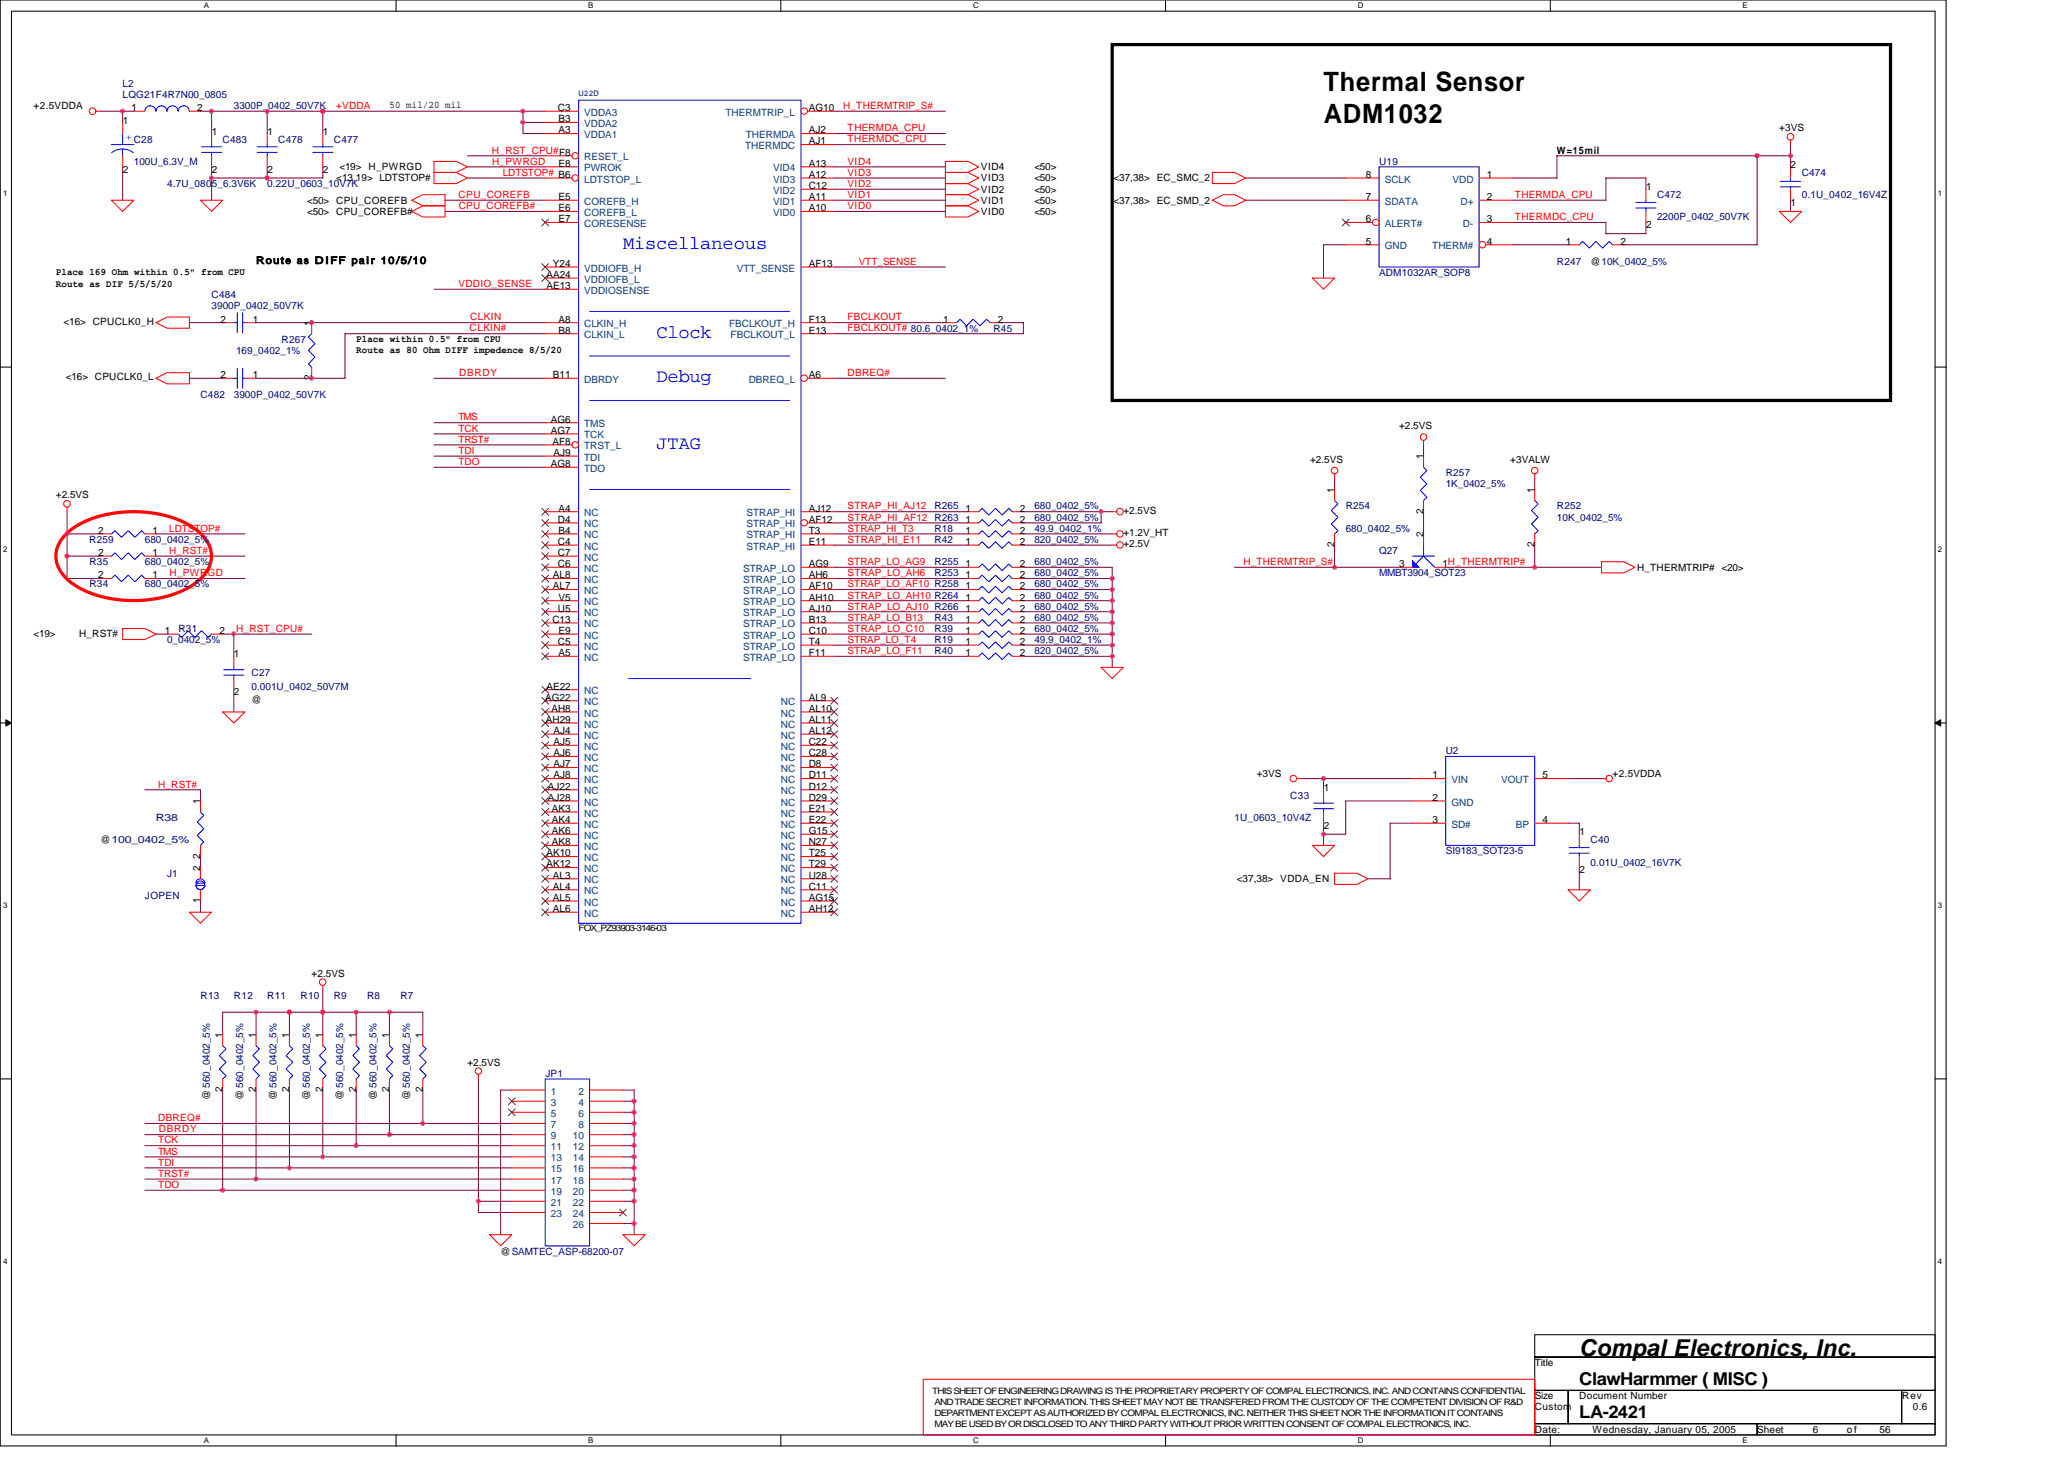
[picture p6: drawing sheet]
<svg xmlns="http://www.w3.org/2000/svg" width="297mm" height="210mm" viewBox="0 0 297 210" stroke-linecap="round" stroke-linejoin="round" font-family="sans-serif">
<path d="M0 0h280.1v208h-280.1zM1.6 1.6h276.9v204.8h-276.9z" fill="none" stroke="#000" stroke-width=".15"/>
<g fill="#fff">
<path d="M29.3 .2h.8v1.2h-.8z"/>
<path d="M29.3 206.6h.8v1.3h-.8z"/>
</g>
<path d="M57 0v1.6M57 206.4v1.6" fill="none" stroke="#000" stroke-width=".15"/>
<g fill="#fff">
<path d="M84.7 .2h.7v1.2h-.7z"/>
<path d="M84.7 206.6h.7v1.3h-.7z"/>
</g>
<path d="M112.4 0v1.6M112.4 206.4v1.6" fill="none" stroke="#000" stroke-width=".15"/>
<g fill="#fff">
<path d="M140 .2h.8v1.2h-.8z"/>
<path d="M140 206.6h.8v1.3h-.8z"/>
</g>
<path d="M167.7 0v1.6M167.7 206.4v1.6" fill="none" stroke="#000" stroke-width=".15"/>
<g fill="#fff">
<path d="M195.4 .2h.8v1.2h-.8z"/>
<path d="M195.4 206.6h.8v1.3h-.8z"/>
</g>
<path d="M223.1 0v1.6M223.1 206.4v1.6" fill="none" stroke="#000" stroke-width=".15"/>
<g fill="#fff">
<path d="M250.8 .2h.7v1.2h-.7z"/>
<path d="M250.8 206.6h.7v1.3h-.7z"/>
<path d="M.4 27.2h.7v1.3h-.7z"/>
<path d="M278.9 27.2h.6v1.3h-.6z"/>
<path d="M.4 78.4h.7v1.3h-.7z"/>
<path d="M278.9 78.4h.6v1.3h-.6z"/>
</g>
<path d="M0 52.8h1.6M278.5 52.8h1.6" fill="none" stroke="#000" stroke-width=".15"/>
<g fill="#fff">
<path d="M.4 129.6h.7v1.3h-.7z"/>
<path d="M278.9 129.6h.6v1.3h-.6z"/>
</g>
<path d="M0 104h1.6M278.5 104h1.6" fill="none" stroke="#000" stroke-width=".15"/>
<path d="M.8 103.5l.8 .5-.8 .5zM278.5 104l.8-.5v1z" fill="#000" stroke="#000" stroke-width=".14"/>
<g fill="#fff">
<path d="M.4 180.8h.7v1.3h-.7z"/>
<path d="M278.9 180.8h.6v1.3h-.6z"/>
</g>
<path d="M0 155.2h1.6M278.5 155.2h1.6M220.9 192h57.6v3.2h-57.6zM220.9 195.2h57.6v4.8h-57.6zM220.9 200h4.8v4.8h-4.8zM220.9 204.8h32v1.6h-32zM225.7 200h48v4.8h-48zM252.9 204.8h25.6v1.6h-25.6zM273.7 200h4.8v4.8h-4.8z" fill="none" stroke="#000" stroke-width=".15"/>
<g fill="none" stroke="#800040" stroke-width=".15">
<path d="M14.5 16h4.8M17.6 16v1.6M28.8 16h1.7M30.5 16h8v3.2M30.5 16v3.2M38.5 16h40M46.5 16v3.2M75.3 17.6v1.6h3.2M75.3 17.6h3.2M75.3 16v1.6M120.1 16h16M120.1 19.2h16"/>
<path d="M17.6 24v4.8M30.5 24v4.8M38.5 24v1.6M46.5 24v1.6h-16M64 30.4h14.5M64 28.8h14.5M67.3 24h11.2M67.3 25.6h11.2M67.3 22.4h11.2M120.1 24h16M120.1 30.4h16M120.1 38.4h16"/>
<path d="M120.1 28.8h16M120.1 20.8h16M120.1 27.2h16M120.1 25.6h16M179.3 28.8h14.4M179.3 25.6h14.4M193.7 35.2h-3.2v4.8M217.7 35.2h8M217.7 32h13.4v1.6h5.8v-1.6M236.9 27.2v-1.6h-5.8v3.2h-13.4M252.9 22.4v12.8h-19.2M257.7 22.4h-33.6v3.2h-6.4"/>
<path d="M257.7 20.8v3.2M257.7 28.8v1.6M27.3 54.4h4.7M27.3 46.4h4.7M36.8 46.4h41.7M62.5 41.6h16M62.5 54.4h16M78.5 48h-28.8v6.4h-12.9M120.1 54.4h16M120.1 46.4h16M144.1 46.4h3.2v1.6h-27.2M9.6 73.6v9.6h4.9"/>
<path d="M9.6 76.8h4.9M22.5 76.8h12.8M62.5 65.6h16M62.5 60.8h16M62.5 67.2h16M62.5 64h16M62.5 62.4h16M120.1 76.8h19.2M120.1 73.6h19.2M120.1 75.2h19.2M120.1 78.4h19.2M147.3 76.8h12.8"/>
<path d="M147.3 73.6h12.8M147.3 78.4h12.8M158.5 73.6v1.6h-11.2M192.1 78.4v3.2h9.6M192.1 68.8v1.6M204.9 64v1.6M204.9 73.6v3.2M220.9 78.4v3.2h-12.8M220.9 68.8v1.6M9.6 80h4.9M22.5 80h12.8M22.5 83.2h12.8"/>
<path d="M22.5 91.2h1.5M32 91.2h12.8M33.7 91.2v3.2M33.7 99.2v3.2M120.1 83.2h19.2M120.1 81.6h19.2M120.1 84.8h19.2M120.1 86.4h19.2M120.1 88h19.2M120.1 89.6h19.2M120.1 91.2h19.2M120.1 92.8h19.2"/>
<path d="M120.1 94.4h19.2M147.3 83.2h12.8M147.3 81.6h12.8v11.2M147.3 84.8h12.8M147.3 86.4h12.8M147.3 88h12.8M147.3 89.6h12.8M147.3 91.2h12.8M147.3 92.8h12.8M160.1 92.8v1.6h-12.8M160.1 94.4v1.6M177.7 81.6h14.4"/>
<path d="M220.9 81.6h9.6M20.8 113.6h8v1.6M187.3 112h3.2v1.6M190.5 112h12.8M190.5 118.4v3.2M203.3 115.2h-9.6v4.8h-3.2M203.3 118.4h-3.2v8h-3.2M225.7 112h4.8M225.7 118.4h1.6v1.6M28.8 123.2v1.6M28.8 129.6v1.6M227.3 124.8v3.2"/>
<path d="M32 148.8v-3.2h28.9v3.2M32 156.8v14.4M36.8 145.6v3.2M36.8 156.8v12.8M41.7 145.6v3.2M41.7 156.8v11.2M46.5 142.4v6.4M46.5 156.8v9.6M51.3 145.6v3.2M51.3 156.8v8M56 145.6v3.2M56 156.8v6.4"/>
<path d="M60.9 156.8v4.8h12.8M68.9 155.2v19.2h4.8M73.7 156.8h-1.7v20.8M89.7 156.8h1.6v20.8M89.7 158.4h1.6M20.8 171.2h52.9M20.8 169.6h52.9M20.8 168h52.9M20.8 166.4h52.9M20.8 164.8h52.9M20.8 163.2h52.9M20.8 161.6h40.1"/>
<path d="M68.9 172.8h4.8M89.7 171.2h1.6M89.7 169.6h1.6M89.7 168h1.6M89.7 166.4h1.6M89.7 164.8h1.6M89.7 163.2h1.6M89.7 161.6h1.6M89.7 172.8h1.6M89.7 176h1.6M89.7 160h1.6"/>
</g>
<g fill="none" stroke="#f00" stroke-width=".15">
<path d="M13.8 16h.7M16 28.8h3.3l-1.7 1.6zM28.8 28.8h3.2l-1.5 1.6zM59.3 28.8l1.6-.8h3.1v1.6h-3.1zM59.3 30.4l1.6-.8h3.1v1.6h-3.1zM62.5 23.2h3.2l1.6 .8-1.6 .8h-3.2zM62.5 24.8h3.2l1.6 .8-1.6 .8h-3.2zM136.1 23.2h3.2l1.6 .8-1.6 .8h-3.2zM136.1 24.8h3.2l1.6 .8-1.6 .8h-3.2zM136.1 26.4h3.2l1.6 .8-1.6 .8h-3.2zM136.1 28h3.2l1.6 .8-1.6 .8h-3.2zM136.1 29.6h3.2l1.6 .8-1.6 .8h-3.2z"/>
<path d="M174.5 24.8h3.2l1.6 .8-1.6 .8h-3.2zM174.5 28.8l1.6-.8h1.6l1.6 .8-1.6 .8h-1.6zM212.9 25.6h4.8M225.7 35.2h1.6M232.1 35.2h1.6M256.1 30.4h3.2l-1.6 1.6zM257.7 20.2v.6M22.5 46.4l1.5-.8h3.3v1.6h-3.3zM22.5 54.4l1.5-.8h3.3v1.6h-3.3zM32 54.4h1.7M35.3 54.4h1.5M136.1 46.4h1.6"/>
<path d="M142.5 46.4h1.6M188.9 40h3.2l-1.6 1.6zM9.6 73v.6M139.3 73.6h1.6M139.3 75.2h1.6M145.7 73.6h1.6M145.7 75.2h1.6M160.1 73.6h.6M160.1 76.8h.6M160.1 78.4h.6M192.1 68.2v.6M204.9 63.4v.6"/>
<path d="M204.9 76.8v1.6M220.9 68.2v.6M17.6 90.4h3.2l1.7 .8-1.7 .8h-3.2zM33.7 94.4v1.6M33.7 97.6v1.6M139.3 94.4h1.6M139.3 88h1.6M139.3 84.8h1.6M139.3 89.6h1.6M139.3 83.2h1.6M145.7 94.4h1.6M145.7 88h1.6"/>
<path d="M145.7 84.8h1.6M145.7 89.6h1.6M145.7 83.2h1.6M158.5 96h3.2l-1.6 1.6zM201.7 81.6h1.6M206.5 81.6h1.6M230.5 80.8h3.2l1.6 .8-1.6 .8h-3.2zM32 102.4h3.3l-1.6 1.6zM186.6 112h.7M190.5 113.6v1.6M190.5 116.8v1.6M230.5 112h.6"/>
<path d="M27.3 131.2h3.2l-1.7 1.6zM28.8 124.8v1.6M28.8 128v1.6M188.9 121.6h3.2l-1.6 1.6zM192.1 125.6h3.2l1.6 .8-1.6 .8h-3.2zM225.7 128h3.2l-1.6 1.6zM36.8 148.8v1.6M36.8 155.2v1.6M41.7 148.8v1.6M41.7 155.2v1.6M46.5 141.8v.6M51.3 148.8v1.6"/>
<path d="M51.3 155.2v1.6M56 148.8v1.6M56 155.2v1.6M60.9 148.8v1.6M60.9 155.2v1.6M68.9 154.6v.6M70.5 177.6h3.2l-1.7 1.6zM89.7 177.6h3.2l-1.6 1.6zM132.9 198.4h88v8h-88z"/>
<circle cx="13.3" cy="16" r=".47"/>
<circle cx="257.7" cy="19.7" r=".47"/>
<circle cx="9.6" cy="72.5" r=".48"/>
<circle cx="161.2" cy="73.6" r=".47"/>
<circle cx="161.2" cy="78.4" r=".47"/>
<circle cx="161.2" cy="76.8" r=".47"/>
<circle cx="192.1" cy="67.7" r=".47"/>
<circle cx="204.9" cy="62.9" r=".47"/>
<circle cx="220.9" cy="67.7" r=".47"/>
<circle cx="186.1" cy="112" r=".47"/>
<circle cx="231.6" cy="112" r=".47"/>
<circle cx="46.4" cy="141.3" r=".47"/>
<circle cx="68.8" cy="154.1" r=".47"/>
</g>
<path d="M160.1 6.4h112v51.2h-112z" fill="none" stroke="#000" stroke-width=".47"/>
<path d="M9.6 76.8a14.2 14.2 0 0 1 9.6-3.2 14.2 14.2 0 0 1 9.7 3.2 4.2 4.2 0 0 1 0 6.4 14.2 14.2 0 0 1-9.7 3.2 14.2 14.2 0 0 1-9.6-3.2 4.2 4.2 0 0 1 0-6.4z" fill="none" stroke="#f00" stroke-width=".47"/>
<g fill="none" stroke="#00f" stroke-width=".15">
<path d="M198.5 24h14.4v14.4h-14.4zM227.3 35.2l.5-.5 .9 1 1-1 .9 1 1-1 .5 .5M33.7 54.4h.4M34.1 53v2.9M34.9 54.4h.4M34.9 53v2.9M137.7 46.4l.5-.5 .9 1 1-1 .9 1 1-1 .5 .5M140.9 73.6l.4-.5 1 1 1-1 .9 1 1-1 .5 .5M140.9 75.2l.4-.5 1 1 1-1 .9 1 1-1 .5 .5M204.9 78.4v1.6M32.2 97.1h2.9M32.2 96.4h2.9"/>
<path d="M33.7 96v.4M33.7 97.1v.5M140.9 94.4l.4-.5 1 1 1-1 .9 1 1-1 .5 .5M140.9 88l.4-.5 1 1 1-1 .9 1 1-1 .5 .5M140.9 84.8l.4-.5 1 1 1-1 .9 1 1-1 .5 .5M140.9 89.6l.4-.5 1 1 1-1 .9 1 1-1 .5 .5M140.9 83.2l.4-.5 1 1 1-1 .9 1 1-1 .5 .5M203.3 80h3.2M203.7 81.1l1.2-1.1 1.6 1.6M189 116.4h2.9M189 115.5h2.9M190.5 115.2v.3"/>
<path d="M190.5 116.4v.4M28.2 127.6v-.2h1.3v.2M28.2 126.9v.2h1.3v-.2M28.2 126.9a.63 .63 0 0 1 .6-.5 .63 .63 0 0 1 .6 .5M28.3 127.6a.6 .6 0 0 0 .5 .4 .6 .6 0 0 0 .6-.4M36.8 150.4l.5 .5-.9 1 .9 .9-.9 1 .9 .9-.5 .5M41.7 150.4l.4 .5-.9 1 .9 .9-.9 1 .9 .9-.4 .5M51.3 150.4l.4 .5-.9 1 .9 .9-.9 1 .9 .9-.4 .5M56 150.4l.5 .5-.9 1 .9 .9-.9 1 .9 .9-.5 .5M60.9 150.4l.4 .5-.9 1 .9 .9-.9 1 .9 .9-.4 .5"/>
<circle cx="28.8" cy="127.4" r=".62"/>
</g>
<path d="M203.3 80.7l.9 .9h-.9z" fill-rule="evenodd" fill="#00f" stroke="#00f" stroke-width=".15"/>
<circle cx="198" cy="32" r=".46" fill="#fff" stroke="#f00" stroke-width=".15"/>
<path d="M193.7 32h3.8" fill="none" stroke="#f00" stroke-width=".15"/>
<path d="M193.2 31.5l1 1M194.2 31.5l-1 1" fill="none" stroke="#804000" stroke-width=".14"/>
<circle cx="213.3" cy="35.2" r=".46" fill="#fff" stroke="#f00" stroke-width=".15"/>
<g fill="none" stroke="#f00" stroke-width=".15">
<path d="M78.5 16h4.8M78.5 17.6h4.8M78.5 19.2h4.8M193.7 35.2h4.8M193.7 28.8h4.8M193.7 25.6h4.8M212.9 28.8h4.8M212.9 32h4.8M213.8 35.2h3.9M32 46.4h1.7M35.3 46.4h1.5M14.5 76.8h1.5"/>
<path d="M20.8 76.8h1.7M139.3 78.4h1.6M145.7 78.4h1.6M14.5 83.2h1.5M14.5 80h1.5M20.8 83.2h1.7M20.8 80h1.7M227.3 120v1.6M227.3 123.2v1.6M32 148.8v1.6M32 155.2v1.6"/>
</g>
<g fill="none" stroke="#00f" stroke-width=".15">
<path d="M83.3 14.4h32v118.4h-32zM33.7 46.4h.4M34.1 45v2.9M34.9 46.4h.4M34.9 45v2.9M84.9 44.8h28.8M84.9 57.6h28.8M84.9 51.2h28.8M16 76.8l.5-.5 1 1 1-1 .9 1 1-1 .4 .5M84.9 70.4h28.8M140.9 78.4l.4-.5 1 1 1-1 .9 1 1-1 .5 .5M16 83.2l.5-.5 1 1 1-1 .9 1 1-1 .4 .5"/>
<path d="M16 80l.5-.5 1 1 1-1 .9 1 1-1 .4 .5M90.5 97.6h17.6M225.8 122.7h2.9M225.8 121.9h2.9M227.3 121.6v.3M227.3 122.7v.5M32 150.4l.5 .5-.9 1 .9 .9-.9 1 .9 .9-.5 .5"/>
</g>
<circle cx="82.8" cy="22.4" r=".46" fill="#fff" stroke="#f00" stroke-width=".15"/>
<path d="M78.5 22.4h3.8M78.5 24h4.8" fill="none" stroke="#f00" stroke-width=".15"/>
<circle cx="82.8" cy="25.6" r=".46" fill="#fff" stroke="#f00" stroke-width=".15"/>
<g fill="none" stroke="#f00" stroke-width=".15">
<path d="M78.5 25.6h3.8M78.5 28.8h4.8M78.5 30.4h4.8M78.5 32h4.8M78.5 38.4h4.8M78.5 40h4.8M78.5 41.6h4.8M78.5 46.4h4.8M78.5 48h4.8M78.5 54.4h4.8M78.5 99.2h4.8M78.5 100.8h4.8"/>
<path d="M78.5 102.4h4.8M78.5 104h4.8M78.5 105.6h4.8M78.5 107.2h4.8M78.5 108.8h4.8M78.5 110.4h4.8M78.5 112h4.8M78.5 113.6h4.8M78.5 115.2h4.8M78.5 116.8h4.8M78.5 118.4h4.8M115.3 100.8h4.8"/>
<path d="M115.3 102.4h4.8M115.3 104h4.8M115.3 105.6h4.8M115.3 107.2h4.8M115.3 108.8h4.8M115.3 110.4h4.8M115.3 112h4.8M115.3 113.6h4.8M115.3 115.2h4.8M115.3 116.8h4.8M115.3 118.4h4.8M78.5 120h4.8"/>
<path d="M78.5 121.6h4.8M78.5 123.2h4.8M78.5 124.8h4.8M78.5 126.4h4.8M78.5 128h4.8M78.5 129.6h4.8M78.5 131.2h4.8M115.3 120h4.8M115.3 121.6h4.8M115.3 123.2h4.8M115.3 124.8h4.8M115.3 126.4h4.8"/>
<path d="M115.3 128h4.8M115.3 129.6h4.8M115.3 131.2h4.8"/>
</g>
<g fill="none" stroke="#804000" stroke-width=".14">
<path d="M78 31.5l1 1M78 37.9l1 1M78 39.5l1 1M78.9 31.5l-.9 1M78.9 37.9l-.9 1M78.9 39.5l-.9 1M78 98.7l1 1M78.9 98.7l-.9 1M78 100.3l1 1M78 101.9l1 1M78 103.5l1 1M78 105.1l1 1"/>
<path d="M78 106.7l1 1M78 108.3l1 1M78 109.9l1 1M78 111.5l1 1M78 113.1l1 1M78 114.7l1 1M78 116.3l1 1M78 117.9l1 1M78 119.5l1 1M78.9 100.3l-.9 1M78.9 101.9l-.9 1M78.9 103.5l-.9 1"/>
<path d="M78.9 105.1l-.9 1M78.9 106.7l-.9 1M78.9 108.3l-.9 1M78.9 109.9l-.9 1M78.9 111.5l-.9 1M78.9 113.1l-.9 1M78.9 114.7l-.9 1M78.9 116.3l-.9 1M78.9 117.9l-.9 1M78.9 119.5l-.9 1M119.6 100.3l1 1M119.6 101.9l1 1"/>
<path d="M119.6 103.5l1 1M119.6 105.1l1 1M119.6 106.7l1 1M119.6 108.3l1 1M119.6 109.9l1 1M119.6 111.5l1 1M119.6 113.1l1 1M119.6 114.7l1 1M119.6 116.3l1 1M119.6 117.9l1 1M119.6 119.5l1 1M120.5 100.3l-1 1"/>
<path d="M120.5 101.9l-1 1M120.5 103.5l-1 1M120.5 105.1l-1 1M120.5 106.7l-1 1M120.5 108.3l-1 1M120.5 109.9l-1 1M120.5 111.5l-1 1M120.5 113.1l-1 1M120.5 114.7l-1 1M120.5 116.3l-1 1M120.5 117.9l-1 1M120.5 119.5l-1 1"/>
<path d="M78 121.1l1 1M78 122.7l1 1M78 124.3l1 1M78 125.9l1 1M78 127.5l1 1M78 129.1l1 1M78 130.7l1 1M78.9 121.1l-.9 1M78.9 122.7l-.9 1M78.9 124.3l-.9 1M78.9 125.9l-.9 1M78.9 127.5l-.9 1"/>
<path d="M78.9 129.1l-.9 1M78.9 130.7l-.9 1M119.6 121.1l1 1M119.6 122.7l1 1M119.6 124.3l1 1M119.6 125.9l1 1M119.6 127.5l1 1M119.6 129.1l1 1M119.6 130.7l1 1M120.5 121.1l-1 1M120.5 122.7l-1 1M120.5 124.3l-1 1"/>
<path d="M120.5 125.9l-1 1M120.5 127.5l-1 1M120.5 129.1l-1 1M120.5 130.7l-1 1"/>
</g>
<circle cx="115.7" cy="54.4" r=".46" fill="#fff" stroke="#f00" stroke-width=".15"/>
<path d="M115.3 19.2h4.8M115.3 24h4.8M115.3 25.6h4.8M115.3 27.2h4.8M115.3 28.8h4.8M115.3 30.4h4.8M115.3 20.8h4.8M115.3 46.4h4.8M115.3 48h4.8M116.2 54.4h3.9" fill="none" stroke="#f00" stroke-width=".15"/>
<circle cx="115.7" cy="16" r=".46" fill="#fff" stroke="#f00" stroke-width=".15"/>
<g fill="none" stroke="#f00" stroke-width=".15">
<path d="M116.2 16h3.9M115.3 38.4h4.8M78.5 73.6h4.8M78.5 75.2h4.8M78.5 76.8h4.8M78.5 78.4h4.8M78.5 60.8h4.8M78.5 62.4h4.8M78.5 80h4.8M78.5 81.6h4.8M78.5 83.2h4.8M78.5 84.8h4.8"/>
<path d="M78.5 86.4h4.8M78.5 88h4.8M78.5 89.6h4.8M78.5 91.2h4.8M78.5 92.8h4.8M78.5 94.4h4.8"/>
</g>
<g fill="none" stroke="#804000" stroke-width=".14">
<path d="M78 73.1l1 1M78 74.7l1 1M78 76.3l1 1M78 77.9l1 1M78 79.5l1 1M78.9 73.1l-.9 1M78.9 74.7l-.9 1M78.9 76.3l-.9 1M78.9 77.9l-.9 1M78.9 79.5l-.9 1M78 81.1l1 1M78 82.7l1 1"/>
<path d="M78 84.3l1 1M78 85.9l1 1M78 87.5l1 1M78 89.1l1 1M78 90.7l1 1M78 92.3l1 1M78 93.9l1 1M78.9 81.1l-.9 1M78.9 82.7l-.9 1M78.9 84.3l-.9 1M78.9 85.9l-.9 1M78.9 87.5l-.9 1"/>
<path d="M78.9 89.1l-.9 1M78.9 90.7l-.9 1M78.9 92.3l-.9 1M78.9 93.9l-.9 1"/>
</g>
<circle cx="82.8" cy="64" r=".46" fill="#fff" stroke="#f00" stroke-width=".15"/>
<g fill="none" stroke="#f00" stroke-width=".15">
<path d="M78.5 64h3.8M78.5 65.6h4.8M78.5 67.2h4.8M115.3 73.6h4.8M115.3 81.6h4.8M115.3 83.2h4.8M115.3 84.8h4.8M115.3 86.4h4.8M115.3 88h4.8M115.3 89.6h4.8M115.3 91.2h4.8M115.3 92.8h4.8"/>
<path d="M115.3 94.4h4.8"/>
</g>
<circle cx="115.7" cy="75.2" r=".46" fill="#fff" stroke="#f00" stroke-width=".15"/>
<g fill="none" stroke="#f00" stroke-width=".15">
<path d="M17.6 17.6v1.6M19.3 16h1.5M27.3 16h1.5M30.5 19.2v1.6M38.5 19.2v1.6M46.5 19.2v1.6M17.6 22.4v1.6M30.5 22.4v1.6M38.5 22.4v1.6M46.5 22.4v1.6M236.9 27.2v1.6M236.9 30.4v1.6"/>
<path d="M257.7 24v1.6M257.7 27.2v1.6M44.8 46.4v1.6M44.8 52.8v1.6M115.3 76.8h4.8M115.3 78.4h4.8M116.2 75.2h3.9M139.3 76.8h1.6M145.7 76.8h1.6M192.1 70.4v1.6M192.1 76.8v1.6M204.9 65.6v1.6"/>
<path d="M204.9 72v1.6M220.9 70.4v1.6M220.9 76.8v1.6M24 91.2h1.7M30.5 91.2h1.5M139.3 86.4h1.6M139.3 91.2h1.6M139.3 81.6h1.6M139.3 92.8h1.6M145.7 86.4h1.6M145.7 91.2h1.6M145.7 81.6h1.6"/>
<path d="M145.7 92.8h1.6M28.8 115.2v1.6M203.3 112h4.8M203.3 115.2h4.8M203.3 118.4h4.8M220.9 112h4.8M220.9 118.4h4.8M28.8 121.6v1.6M46.5 148.8v1.6M46.5 155.2v1.6M73.7 156.8h4.8M73.7 158.4h4.8"/>
<path d="M84.9 156.8h4.8M84.9 158.4h4.8M73.7 160h4.8M73.7 161.6h4.8M73.7 163.2h4.8M73.7 164.8h4.8M73.7 166.4h4.8M73.7 168h4.8M73.7 169.6h4.8M73.7 171.2h4.8M73.7 172.8h4.8M73.7 174.4h4.8"/>
<path d="M84.9 160h4.8M84.9 161.6h4.8M84.9 163.2h4.8M84.9 164.8h4.8M84.9 166.4h4.8M84.9 168h4.8M84.9 169.6h4.8M84.9 171.2h4.8M84.9 172.8h4.8M84.9 174.4h4.8M84.9 176h4.8"/>
</g>
<g fill="none" stroke="#00f" stroke-width=".15">
<path d="M17.6 19.2v1.6M20.8 16a.79 .79 0 0 1 .8-.8 .79 .79 0 0 1 .8 .8 .79 .79 0 0 1 .8-.8 .79 .79 0 0 1 .8 .8 .81 .81 0 0 1 .8-.8 .81 .81 0 0 1 .8 .8M25.7 16a.79 .79 0 0 1 .7-.8 .79 .79 0 0 1 .8 .8M16 20.8h3.3M16.1 22a2.58 2.58 0 0 1 3.1 0M17.6 21.4v1M29 21.9h2.9M29 21.1h2.9M30.5 20.8v.3M30.5 21.9v.5M37 21.9h2.9M37 21.1h2.9"/>
<path d="M38.5 20.8v.3M38.5 21.9v.5M45 21.9h2.9M45 21.1h2.9M46.5 20.8v.3M46.5 21.9v.5M235.4 29.9h2.9M235.4 29.1h2.9M236.9 28.8v.3M236.9 29.9v.5M256.2 26.1h2.9M256.2 26.9h2.9"/>
<path d="M257.7 25.6v.5M257.7 26.9v.3M44.8 48l-.4 .5 .9 .9-.9 1 .9 1-.9 .9 .4 .5M140.9 76.8l.4-.5 1 1 1-1 .9 1 1-1 .5 .5M192.1 72l.4 .5-.9 .9 .9 1-.9 1 .9 .9-.4 .5M204.9 67.2l.5 .5-1 1 1 .9-1 1 1 .9-.5 .5M220.9 72l.5 .5-1 .9 1 1-1 1 1 .9-.5 .5M25.7 91.2l.4 .5 1-1 .9 1 1-1 1 1 .5-.5M140.9 86.4l.4-.5 1 1 1-1 .9 1 1-1 .5 .5M140.9 91.2l.4-.5 1 1 1-1 .9 1 1-1 .5 .5M140.9 81.6l.4-.5 1 1 1-1 .9 1 1-1 .5 .5M140.9 92.8l.4-.4 1 .9 1-.9 .9 .9 1-.9 .5 .4"/>
<path d="M28.8 116.8l.5 .5-.9 1 .9 .9-.9 1 .9 .9-.5 .5M208.1 108.8h12.8v12.8h-12.8zM46.5 150.4l.4 .5-.9 1 .9 .9-.9 1 .9 .9-.4 .5M78.5 155.2h6.4v24h-6.4z"/>
</g>
<path d="M73.2 157.9l1 1M73.2 159.5l1 1M74.1 159.5l-1 1M74.1 157.9l-1 1M89.2 173.9l1 1M90.1 173.9l-.9 1" fill="none" stroke="#804000" stroke-width=".14"/>
<g fill="#f0f" stroke="#f0f" stroke-width=".15">
<circle cx="75.2" cy="16" r=".32"/>
<circle cx="46.4" cy="16" r=".32"/>
<circle cx="38.4" cy="16" r=".32"/>
<circle cx="30.4" cy="16" r=".32"/>
<circle cx="91.2" cy="163.2" r=".32"/>
<circle cx="32" cy="171.2" r=".32"/>
<circle cx="46.4" cy="166.4" r=".31"/>
<circle cx="91.2" cy="160" r=".32"/>
<circle cx="51.2" cy="164.8" r=".31"/>
<circle cx="36.8" cy="169.6" r=".31"/>
<circle cx="41.6" cy="168" r=".32"/>
<circle cx="91.2" cy="169.6" r=".31"/>
<circle cx="41.6" cy="145.6" r=".31"/>
<circle cx="36.8" cy="145.6" r=".31"/>
<circle cx="190.5" cy="112" r=".32"/>
<circle cx="56" cy="163.2" r=".32"/>
<circle cx="44.8" cy="54.4" r=".31"/>
<circle cx="44.8" cy="46.4" r=".31"/>
<circle cx="17.6" cy="16" r=".32"/>
<circle cx="75.2" cy="17.6" r=".31"/>
<circle cx="60.8" cy="161.6" r=".31"/>
<circle cx="252.9" cy="22.4" r=".31"/>
<circle cx="257.7" cy="22.4" r=".31"/>
<circle cx="192.1" cy="81.6" r=".31"/>
<circle cx="220.9" cy="81.6" r=".31"/>
<circle cx="56" cy="145.6" r=".31"/>
<circle cx="51.2" cy="145.6" r=".31"/>
<circle cx="46.4" cy="145.6" r=".31"/>
<circle cx="9.6" cy="80" r=".32"/>
<circle cx="68.8" cy="172.8" r=".31"/>
<circle cx="9.6" cy="76.8" r=".31"/>
<circle cx="158.5" cy="73.6" r=".31"/>
<circle cx="160.1" cy="84.8" r=".31"/>
<circle cx="33.6" cy="91.2" r=".32"/>
<circle cx="38.4" cy="25.6" r=".31"/>
<circle cx="160.1" cy="92.8" r=".31"/>
<circle cx="91.2" cy="171.2" r=".32"/>
<circle cx="91.2" cy="168" r=".32"/>
<circle cx="160.1" cy="83.2" r=".32"/>
<circle cx="91.2" cy="176" r=".32"/>
<circle cx="91.2" cy="172.8" r=".31"/>
<circle cx="91.2" cy="161.6" r=".31"/>
<circle cx="91.2" cy="164.8" r=".31"/>
<circle cx="30.4" cy="25.6" r=".31"/>
<circle cx="160.1" cy="88" r=".32"/>
<circle cx="190.5" cy="120" r=".32"/>
<circle cx="91.2" cy="158.4" r=".31"/>
<circle cx="160.1" cy="89.6" r=".31"/>
<circle cx="160.1" cy="91.2" r=".32"/>
<circle cx="91.2" cy="166.4" r=".31"/>
<circle cx="160.1" cy="86.4" r=".31"/>
<circle cx="160.1" cy="94.4" r=".31"/>
</g>
<g font-size="3.8">
<text x="190.5" y="13.1">Thermal Sensor</text>
<text x="190.5" y="17.6">ADM1032</text>
</g>
<text font-size="3.3" x="227.3" y="195.1">Compal Electronics, Inc.</text>
<g font-size="2.7" fill="#00f">
<text x="89.7" y="35.8">Miscellaneous</text>
<text x="94.5" y="48.6">Clock</text>
<text x="94.5" y="55">Debug</text>
<text x="94.5" y="64.6">JTAG</text>
</g>
<g font-size="2.5">
<text x="227.3" y="199.2">ClawHarmmer ( MISC )</text>
<text x="227.3" y="204">LA-2421</text>
</g>
<g font-size="1.4">
<text x="4.8" y="15.7">+2.5VDDA</text>
<text x="17.7" y="17.8">1</text>
<text x="18.9" y="16">1</text>
<text x="28.4" y="16">2</text>
<text x="56" y="15.6">50 mil/20 mil</text>
<text x="80.3" y="16">C3</text>
<text x="80.4" y="17.6">B3</text>
<text x="116.4" y="16">AG10</text>
<text x="30.5" y="19.4">1</text>
<text x="38.5" y="19.4">1</text>
<text x="46.5" y="19.4">1</text>
<text x="80.4" y="19.2">A3</text>
<text x="80.4" y="24">E8</text>
<text x="116.4" y="19.2">AJ2</text>
<text x="116.4" y="24">A13</text>
<text x="116.4" y="20.8">AJ1</text>
<text x="224.1" y="22.1">W=15mil</text>
<text x="256.1" y="18.9">+3VS</text>
<text x="17.7" y="24.8">2</text>
<text x="30.5" y="24.8">2</text>
<text x="38.5" y="24.8">2</text>
<text x="44.2" y="29.3">&lt;50&gt; CPU_COREFB</text>
<text x="46.5" y="24.8">2</text>
<text x="48.4" y="26.1">&lt;13,19&gt; LDTSTOP#</text>
<text x="48.8" y="24.5">&lt;19&gt; H_PWRGD</text>
<text x="80.4" y="28.8">E5</text>
<text x="116.4" y="25.6">A12</text>
<text x="116.4" y="27.2">C12</text>
<text x="116.4" y="28.8">A11</text>
<text x="141.2" y="24.5">VID4</text>
<text x="141.2" y="26.1">VID3</text>
<text x="141.2" y="27.7">VID2</text>
<text x="141.2" y="29.3">VID1</text>
<text x="148.9" y="24.5">&lt;50&gt;</text>
<text x="148.9" y="26.1">&lt;50&gt;</text>
<text x="148.9" y="27.7">&lt;50&gt;</text>
<text x="148.9" y="29.3">&lt;50&gt;</text>
<text x="160.2" y="26.1">&lt;37,38&gt; EC_SMC_2</text>
<text x="160.2" y="29.3">&lt;37,38&gt; EC_SMD_2</text>
<text x="196.6" y="25.6">8</text>
<text x="196.6" y="28.8">7</text>
<text x="214" y="25.6">1</text>
<text x="214" y="28.8">2</text>
<text x="236.9" y="27.4">1</text>
<text x="257.7" y="29.6">1</text>
<text x="257.7" y="24.2">2</text>
<text x="44.2" y="30.9">&lt;50&gt; CPU_COREFB#</text>
<text x="80.4" y="30.4">E6</text>
<text x="80.4" y="32">E7</text>
<text x="116.4" y="30.4">A10</text>
<text x="141.2" y="30.9">VID0</text>
<text x="148.9" y="30.9">&lt;50&gt;</text>
<text x="196.6" y="32">6</text>
<text x="196.6" y="35.2">5</text>
<text x="214" y="32">3</text>
<text x="214" y="35.2">4</text>
<text x="225.4" y="35.2">1</text>
<text x="233.2" y="35.2">2</text>
<text x="236.9" y="32.8">2</text>
<text x="8" y="39.6">Place 169 Ohm within 0.5&quot; from CPU</text>
<text x="8" y="41.3">Route as DIF 5/5/5/20</text>
<text x="36.8" y="38">Route as DIFF pair 10 /5/10</text>
<text x="78.6" y="40">AA24</text>
<text x="78.6" y="41.6">AE13</text>
<text x="79.6" y="38.4">Y24</text>
<text x="116.4" y="38.4">AF13</text>
<text x="228.9" y="38.1">@10K_0402_5%</text>
<text x="9.2" y="46.7">&lt;16&gt; CPUCLK0_H</text>
<text x="31.7" y="46.4">2</text>
<text x="36.4" y="46.4">1</text>
<text x="44.8" y="46.9" transform="rotate(-90 44.8 46.9)">1</text>
<text x="80.4" y="46.4">A8</text>
<text x="80.4" y="48">B8</text>
<text x="116.4" y="48">E13</text>
<text x="116.4" y="46.4">F13</text>
<text x="135.7" y="46.4">1</text>
<text x="143.6" y="46.4">2</text>
<text x="51.3" y="49.2">Place within 0.5&quot; from CPU</text>
<text x="51.3" y="50.8">Route as 80 Ohm DIFF impedence 8/5/20</text>
<text x="9.5" y="54.7">&lt;16&gt; CPUCLK0_L</text>
<text x="31.7" y="54.4">2</text>
<text x="36.4" y="54.4">1</text>
<text x="44.8" y="54.7" transform="rotate(-90 44.8 54.7)">2</text>
<text x="79.6" y="54.4">B11</text>
<text x="116.4" y="54.4">A6</text>
<text x="79.3" y="60.8">AG6</text>
<text x="79.3" y="62.4">AG7</text>
<text x="79.5" y="64">AF8</text>
<text x="79.7" y="65.6">AJ9</text>
<text x="201.4" y="61.8">+2.5VS</text>
<text x="8" y="71.7">+2.5VS</text>
<text x="79.3" y="67.2">AG8</text>
<text x="188.5" y="66.6">+2.5VS</text>
<text x="192" y="70.9" transform="rotate(-90 192 70.9)">1</text>
<text x="204.8" y="66.1" transform="rotate(-90 204.8 66.1)">1</text>
<text x="217.4" y="66.6">+3VALW</text>
<text x="220.8" y="70.9" transform="rotate(-90 220.8 70.9)">1</text>
<text x="14.1" y="76.8">2</text>
<text x="22" y="76.8">1</text>
<text x="80.3" y="75.2">D4</text>
<text x="80.4" y="73.6">A4</text>
<text x="80.4" y="76.8">B4</text>
<text x="116.4" y="73.6">AJ12</text>
<text x="116.4" y="75.2">AF12</text>
<text x="116.4" y="76.8">T3</text>
<text x="138.9" y="73.6">1</text>
<text x="138.9" y="75.2">1</text>
<text x="138.9" y="76.8">1</text>
<text x="146.8" y="73.6">2</text>
<text x="146.8" y="75.2">2</text>
<text x="146.8" y="76.8">2</text>
<text x="161.7" y="74">+2.5VS</text>
<text x="161.7" y="77.2">+1.2V_HT</text>
<text x="204.8" y="77.3" transform="rotate(-90 204.8 77.3)">2</text>
<text x="204.8" y="73.9" transform="rotate(-90 204.8 73.9)">2</text>
<text x="14.1" y="83.2">2</text>
<text x="14.1" y="80">2</text>
<text x="22" y="83.2">1</text>
<text x="22" y="80">1</text>
<text x="79.6" y="83.2">AL8</text>
<text x="80.3" y="78.4">C4</text>
<text x="80.3" y="80">C7</text>
<text x="80.3" y="81.6">C6</text>
<text x="116.4" y="81.6">AG9</text>
<text x="116.4" y="83.2">AH6</text>
<text x="116.4" y="78.4">E11</text>
<text x="138.9" y="83.2">1</text>
<text x="138.9" y="78.4">1</text>
<text x="138.9" y="81.6">1</text>
<text x="146.8" y="83.2">2</text>
<text x="146.8" y="78.4">2</text>
<text x="146.8" y="81.6">2</text>
<text x="161.7" y="78.7">+2.5V</text>
<text x="192" y="78.7" transform="rotate(-90 192 78.7)">2</text>
<text x="201.4" y="81.6">3</text>
<text x="207.6" y="81.6">1H_THERMTRIP#</text>
<text x="220.8" y="78.7" transform="rotate(-90 220.8 78.7)">2</text>
<text x="235.6" y="82.1">H_THERMTRIP# &lt;20&gt;</text>
<text x="79.5" y="89.6">C13</text>
<text x="79.6" y="84.8">AL7</text>
<text x="80.3" y="88">U5</text>
<text x="80.4" y="86.4">V5</text>
<text x="116.4" y="84.8">AF10</text>
<text x="116.4" y="86.4">AH10</text>
<text x="116.4" y="88">AJ10</text>
<text x="116.4" y="89.6">B13</text>
<text x="138.9" y="88">1</text>
<text x="138.9" y="84.8">1</text>
<text x="138.9" y="89.6">1</text>
<text x="138.9" y="86.4">1</text>
<text x="146.8" y="88">2</text>
<text x="146.8" y="84.8">2</text>
<text x="146.8" y="89.6">2</text>
<text x="146.8" y="86.4">2</text>
<text x="4.8" y="91.7">&lt;19&gt;</text>
<text x="11.4" y="91.7">H_RST#</text>
<text x="23.7" y="91.2">1</text>
<text x="31.6" y="91.2">2</text>
<text x="33.7" y="94.6">1</text>
<text x="80.3" y="92.8">C5</text>
<text x="80.4" y="91.2">E9</text>
<text x="80.4" y="94.4">A5</text>
<text x="116.4" y="91.2">C10</text>
<text x="116.4" y="92.8">T4</text>
<text x="116.4" y="94.4">F11</text>
<text x="138.9" y="94.4">1</text>
<text x="138.9" y="91.2">1</text>
<text x="138.9" y="92.8">1</text>
<text x="146.8" y="94.4">2</text>
<text x="146.8" y="91.2">2</text>
<text x="146.8" y="92.8">2</text>
<text x="33.7" y="100">2</text>
<text x="36.2" y="101.2">@</text>
<text x="78.5" y="100.8">AG22</text>
<text x="78.6" y="99.2">AE22</text>
<text x="116.4" y="100.8">AL9</text>
<text x="78.5" y="104">AH29</text>
<text x="79.4" y="102.4">AH8</text>
<text x="79.7" y="105.6">AJ4</text>
<text x="79.7" y="107.2">AJ5</text>
<text x="116.4" y="102.4">AL10</text>
<text x="116.4" y="104">AL11</text>
<text x="116.4" y="105.6">AL12</text>
<text x="116.4" y="107.2">C22</text>
<text x="78.9" y="113.6">AJ22</text>
<text x="79.7" y="108.8">AJ6</text>
<text x="79.7" y="110.4">AJ7</text>
<text x="79.7" y="112">AJ8</text>
<text x="116.4" y="108.8">C28</text>
<text x="116.4" y="110.4">D8</text>
<text x="116.4" y="112">D11</text>
<text x="116.4" y="113.6">D12</text>
<text x="180.9" y="111.7">+3VS</text>
<text x="190.5" y="113.8">1</text>
<text x="206.1" y="112">1</text>
<text x="222" y="112">5</text>
<text x="232.1" y="111.7">+2.5VDDA</text>
<text x="28.8" y="115.7" transform="rotate(-90 28.8 115.7)">1</text>
<text x="78.9" y="115.2">AJ28</text>
<text x="79.4" y="116.8">AK3</text>
<text x="79.4" y="118.4">AK4</text>
<text x="79.4" y="120">AK6</text>
<text x="116.4" y="115.2">D29</text>
<text x="116.4" y="116.8">E21</text>
<text x="116.4" y="118.4">E22</text>
<text x="116.4" y="120">G15</text>
<text x="190.5" y="119.2">2</text>
<text x="206.1" y="115.2">2</text>
<text x="206.1" y="118.4">3</text>
<text x="222" y="118.4">4</text>
<text x="14.5" y="121.3">@100_0402_5%</text>
<text x="28.8" y="125.3" transform="rotate(-90 28.8 125.3)">2</text>
<text x="28.8" y="123.5" transform="rotate(-90 28.8 123.5)">2</text>
<text x="78.6" y="123.2">AK10</text>
<text x="78.6" y="124.8">AK12</text>
<text x="79.4" y="121.6">AK8</text>
<text x="116.4" y="121.6">N27</text>
<text x="116.4" y="123.2">T25</text>
<text x="116.4" y="124.8">T29</text>
<text x="227.3" y="120.2">1</text>
<text x="227.3" y="125.6">2</text>
<text x="28.8" y="129.9" transform="rotate(-90 28.8 129.9)">1</text>
<text x="79.6" y="126.4">AL3</text>
<text x="79.6" y="128">AL4</text>
<text x="79.6" y="129.6">AL5</text>
<text x="79.6" y="131.2">AL6</text>
<text x="116.4" y="126.4">U28</text>
<text x="116.4" y="128">C11</text>
<text x="116.4" y="129.6">AG15</text>
<text x="116.4" y="131.2">AH12</text>
<text x="178" y="126.9">&lt;37,38&gt; VDDA_EN</text>
<text x="44.8" y="140.5">+2.5VS</text>
<text x="32" y="149.3" transform="rotate(-90 32 149.3)">1</text>
<text x="36.8" y="149.3" transform="rotate(-90 36.8 149.3)">1</text>
<text x="41.6" y="149.3" transform="rotate(-90 41.6 149.3)">1</text>
<text x="46.4" y="149.3" transform="rotate(-90 46.4 149.3)">1</text>
<text x="51.2" y="149.3" transform="rotate(-90 51.2 149.3)">1</text>
<text x="56" y="149.3" transform="rotate(-90 56 149.3)">1</text>
<text x="60.8" y="149.3" transform="rotate(-90 60.8 149.3)">1</text>
<text x="67.3" y="153.3">+2.5VS</text>
<text x="30.2" y="158.3" transform="rotate(-90 30.2 158.3)">@ 560_0402_5%</text>
<text x="32" y="157.2" transform="rotate(-90 32 157.2)">2</text>
<text x="35" y="158.3" transform="rotate(-90 35 158.3)">@ 560_0402_5%</text>
<text x="36.8" y="157.2" transform="rotate(-90 36.8 157.2)">2</text>
<text x="39.8" y="158.3" transform="rotate(-90 39.8 158.3)">@ 560_0402_5%</text>
<text x="41.6" y="157.2" transform="rotate(-90 41.6 157.2)">2</text>
<text x="44.6" y="158.3" transform="rotate(-90 44.6 158.3)">@ 560_0402_5%</text>
<text x="46.4" y="157.2" transform="rotate(-90 46.4 157.2)">2</text>
<text x="49.4" y="158.3" transform="rotate(-90 49.4 158.3)">@ 560_0402_5%</text>
<text x="51.2" y="157.2" transform="rotate(-90 51.2 157.2)">2</text>
<text x="54.2" y="158.3" transform="rotate(-90 54.2 158.3)">@ 560_0402_5%</text>
<text x="56" y="157.2" transform="rotate(-90 56 157.2)">2</text>
<text x="59" y="158.3" transform="rotate(-90 59 158.3)">@ 560_0402_5%</text>
<text x="60.8" y="157.2" transform="rotate(-90 60.8 157.2)">2</text>
<text x="72" y="180.5">@SAMTEC_ASP-68200-07</text>
<text x="220.9" y="196.5">Title</text>
<text x="220.9" y="201.3">Size</text>
<text x="220.9" y="202.9">Custom</text>
<text x="227.3" y="201.3">Document Number</text>
<text x="273.7" y="201.3">Rev</text>
<text x="275.3" y="202.9">0.6</text>
<text x="220.9" y="206.1">Date:</text>
<text x="229.2" y="206.1">Wednesday, January 05, 2005</text>
<text x="252.9" y="206.1">Sheet</text>
<text x="260.9" y="206.1">6</text>
<text x="265.8" y="206.1">of</text>
<text x="270.5" y="206.1">56</text>
</g>
<g font-size="1.4" fill="#000080">
<text x="17.6" y="12.5">L2</text>
<text x="17.6" y="14.1">LQG21F4R7N00_0805</text>
<text x="33.7" y="15.7">3300P_0402_50V7K</text>
<text x="19.3" y="23.7">100U_6.3V_M</text>
<text x="32" y="20.5">C483</text>
<text x="40" y="20.5">C478</text>
<text x="48" y="20.5">C477</text>
<text x="198.5" y="23.7">U19</text>
<text x="24" y="26.9">4.7U_0805_6.3V6K</text>
<text x="38.5" y="26.9">0.22U_0603_10V7K</text>
<text x="238.5" y="28.5">C472</text>
<text x="259.3" y="25.3">C474</text>
<text x="259.3" y="28.5">0.1U_0402_16V4Z</text>
<text x="238.5" y="31.7">2200P_0402_50V7K</text>
<text x="198.5" y="39.7">ADM1032AR_SOP8</text>
<text x="224.1" y="38.1">R247</text>
<text x="30.5" y="42.9">C484</text>
<text x="30.5" y="44.5">3900P_0402_50V7K</text>
<text x="143" y="47.7">R45</text>
<text x="34" y="50.9">169_0402_1%</text>
<text x="40.5" y="49.3">R267</text>
<text x="28.8" y="57.3">C482</text>
<text x="33.7" y="57.3">3900P_0402_50V7K</text>
<text x="208.1" y="68.5">R257</text>
<text x="208.1" y="70.1">1K_0402_5%</text>
<text x="134.5" y="73.3">R265</text>
<text x="134.5" y="76.5">R18</text>
<text x="148.9" y="73.3">680_0402_5%</text>
<text x="148.9" y="74.9">680_0402_5%</text>
<text x="148.9" y="76.5">49.9_0402_1%</text>
<text x="193.7" y="73.3">R254</text>
<text x="193.7" y="76.5">680_0402_5%</text>
<text x="224.1" y="73.3">R252</text>
<text x="224.1" y="74.9">10K_0402_5%</text>
<text x="12.8" y="78.1">R259</text>
<text x="12.9" y="81.3">R35</text>
<text x="20.8" y="78.1">680_0402_5%</text>
<text x="20.8" y="81.3">680_0402_5%</text>
<text x="134.5" y="82.9">R253</text>
<text x="134.5" y="78.1">R42</text>
<text x="134.5" y="81.3">R255</text>
<text x="148.9" y="82.9">680_0402_5%</text>
<text x="148.9" y="81.3">680_0402_5%</text>
<text x="148.9" y="78.1">820_0402_5%</text>
<text x="198.5" y="79.7">Q27</text>
<text x="198.5" y="82.9">MMBT3904_SOT23</text>
<text x="12.9" y="84.5">R34</text>
<text x="20.8" y="84.5">680_0402_5%</text>
<text x="134.5" y="89.3">R43</text>
<text x="148.9" y="87.7">680_0402_5%</text>
<text x="148.9" y="84.5">680_0402_5%</text>
<text x="148.9" y="86.1">680_0402_5%</text>
<text x="148.9" y="89.3">680_0402_5%</text>
<text x="24" y="92.5">0_0402_5%</text>
<text x="25.7" y="90.9">R31</text>
<text x="134.5" y="94.1">R40</text>
<text x="134.5" y="90.9">R39</text>
<text x="134.5" y="92.5">R19</text>
<text x="148.9" y="94.1">820_0402_5%</text>
<text x="148.9" y="90.9">680_0402_5%</text>
<text x="148.9" y="92.5">49.9_0402_1%</text>
<text x="36.2" y="97.3">C27</text>
<text x="36.2" y="99.2">0.001U_0402_50V7M</text>
<text x="208.1" y="108.5">U2</text>
<text x="22.4" y="118.1">R38</text>
<text x="177.7" y="118.1">1U_0603_10V4Z</text>
<text x="185.7" y="114.9">C33</text>
<text x="208.1" y="122.9">SI9183_SOT23-5</text>
<text x="228.9" y="124.5">0.01U_0402_16V7K</text>
<text x="228.9" y="121.3">C40</text>
<text x="20.8" y="129.3">JOPEN</text>
<text x="24" y="126.1">J1</text>
<text x="28.9" y="143.7">R13</text>
<text x="33.7" y="143.7">R12</text>
<text x="38.5" y="143.7">R11</text>
<text x="43.3" y="143.7">R10</text>
<text x="48" y="143.7">R9</text>
<text x="52.8" y="143.7">R8</text>
<text x="57.7" y="143.7">R7</text>
<text x="78.5" y="154.9">JP1</text>
</g>
<g font-size="1.4" fill="#f00">
<text x="48.4" y="15.7">+VDDA</text>
<text x="121.3" y="15.7">H_THERMTRIP_S#</text>
<text x="70.8" y="22.1">H_RST_CPU#F8</text>
<text x="70.8" y="23.7">H_PWRGD</text>
<text x="122" y="18.9">THERMDA_CPU</text>
<text x="122" y="20.5">THERMDC_CPU</text>
<text x="122" y="23.7">VID4</text>
<text x="66" y="28.5">CPU_COREFB</text>
<text x="72.4" y="25.3">LDTSTOP# B6</text>
<text x="122" y="28.5">VID1</text>
<text x="122" y="26.9">VID2</text>
<text x="122" y="25.3">VID3</text>
<text x="218" y="28.5">THERMDA_CPU</text>
<text x="66" y="30.1">CPU_COREFB#</text>
<text x="122" y="30.1">VID0</text>
<text x="218" y="31.7">THERMDC_CPU</text>
<text x="66" y="41.3">VDDIO_SENSE</text>
<text x="123.6" y="38.1">VTT_SENSE</text>
<text x="67.6" y="47.7">CLKIN#</text>
<text x="67.6" y="46.1">CLKIN</text>
<text x="122" y="46.1">FBCLKOUT</text>
<text x="122" y="47.7">FBCLKOUT# 80.6_0402_1%</text>
<text x="66.1" y="54.1">DBRDY</text>
<text x="122" y="54.1">DBREQ#</text>
<text x="66" y="65.3">TDI</text>
<text x="66" y="60.5">TMS</text>
<text x="66" y="63.7">TRST#</text>
<text x="66" y="62.1">TCK</text>
<text x="66" y="66.9">TDO</text>
<text x="24.4" y="76.5">LDTSTOP#</text>
<text x="122" y="73.3">STRAP_HI_AJ12</text>
<text x="122" y="74.9">STRAP_HI_AF12 R263</text>
<text x="122" y="76.5">STRAP_HI_T3</text>
<text x="24.4" y="79.7">H_RST#</text>
<text x="24.4" y="82.9">H_PWRGD</text>
<text x="122" y="81.3">STRAP_LO_AG9</text>
<text x="122" y="82.9">STRAP_LO_AH6</text>
<text x="122" y="78.1">STRAP_HI_E11</text>
<text x="178.9" y="81.3">H_THERMTRIP_S#</text>
<text x="122" y="84.5">STRAP_LO_AF10 R258</text>
<text x="122" y="86.1">STRAP_LO_AH10 R264</text>
<text x="122" y="87.7">STRAP_LO_AJ10 R266</text>
<text x="122" y="89.3">STRAP_LO_B13</text>
<text x="34" y="90.9">H_RST_CPU#</text>
<text x="122" y="90.9">STRAP_LO_C10</text>
<text x="122" y="92.5">STRAP_LO_T4</text>
<text x="122" y="94.1">STRAP_LO_F11</text>
<text x="22.8" y="113.3">H_RST#</text>
<text x="22.8" y="161.3">DBREQ#</text>
<text x="22.8" y="167.7">TDI</text>
<text x="22.8" y="164.5">TCK</text>
<text x="22.8" y="166.1">TMS</text>
<text x="22.9" y="162.9">DBRDY</text>
<text x="22.8" y="169.3">TRST#</text>
<text x="22.8" y="170.9">TDO</text>
</g>
<g font-size="1.4" fill="#004080">
<text x="84.1" y="16.7">VDDA3</text>
<text x="104.4" y="16.7">THERMTRIP_L</text>
<text x="84.1" y="18.3">VDDA2</text>
<text x="84.1" y="19.9">VDDA1</text>
<text x="84.1" y="23.1">RESET_L</text>
<text x="107.2" y="21.5">THERMDC</text>
<text x="107.3" y="19.9">THERMDA</text>
<text x="84.1" y="24.7">PWROK</text>
<text x="84.1" y="26.3">LDTSTOP_L</text>
<text x="84.1" y="29.5">COREFB_H</text>
<text x="111.3" y="24.7">VID4</text>
<text x="111.3" y="26.3">VID3</text>
<text x="111.3" y="27.9">VID2</text>
<text x="111.3" y="29.5">VID1</text>
<text x="199.3" y="26.3">SCLK</text>
<text x="199.3" y="29.5">SDATA</text>
<text x="209" y="26.3">VDD</text>
<text x="210.2" y="29.5">D+</text>
<text x="84.1" y="31.1">COREFB_L</text>
<text x="84.1" y="32.7">CORESENSE</text>
<text x="111.3" y="31.1">VID0</text>
<text x="199.3" y="32.7">ALERT#</text>
<text x="199.3" y="35.9">GND</text>
<text x="206.1" y="35.9">THERM#</text>
<text x="210.5" y="32.7">D-</text>
<text x="84.1" y="39.1">VDDIOFB_H</text>
<text x="84.1" y="40.7">VDDIOFB_L</text>
<text x="106" y="39.1">VTT_SENSE</text>
<text x="84.1" y="42.3">VDDIOSENSE</text>
<text x="84.1" y="47.1">CLKIN_H</text>
<text x="104.9" y="47.1">FBCLKOUT_H</text>
<text x="84.1" y="48.7">CLKIN_L</text>
<text x="105.2" y="48.7">FBCLKOUT_L</text>
<text x="84.1" y="55.1">DBRDY</text>
<text x="107.8" y="55.1">DBREQ_L</text>
<text x="84.1" y="61.5">TMS</text>
<text x="84.1" y="63.1">TCK</text>
<text x="84.1" y="64.7">TRST_L</text>
<text x="84.1" y="66.3">TDI</text>
<text x="84.1" y="67.9">TDO</text>
<text x="84.1" y="74.3">NC</text>
<text x="84.1" y="75.9">NC</text>
<text x="84.1" y="77.5">NC</text>
<text x="107.4" y="74.3">STRAP_HI</text>
<text x="107.4" y="75.9">STRAP_HI</text>
<text x="107.4" y="77.5">STRAP_HI</text>
<text x="84.1" y="79.1">NC</text>
<text x="84.1" y="80.7">NC</text>
<text x="84.1" y="82.3">NC</text>
<text x="84.1" y="83.9">NC</text>
<text x="106.9" y="82.3">STRAP_LO</text>
<text x="106.9" y="83.9">STRAP_LO</text>
<text x="107.4" y="79.1">STRAP_HI</text>
<text x="84.1" y="85.5">NC</text>
<text x="84.1" y="87.1">NC</text>
<text x="84.1" y="88.7">NC</text>
<text x="106.9" y="85.5">STRAP_LO</text>
<text x="106.9" y="87.1">STRAP_LO</text>
<text x="106.9" y="88.7">STRAP_LO</text>
<text x="84.1" y="90.3">NC</text>
<text x="84.1" y="91.9">NC</text>
<text x="84.1" y="93.5">NC</text>
<text x="84.1" y="95.1">NC</text>
<text x="106.9" y="90.3">STRAP_LO</text>
<text x="106.9" y="91.9">STRAP_LO</text>
<text x="106.9" y="93.5">STRAP_LO</text>
<text x="106.9" y="95.1">STRAP_LO</text>
<text x="84.1" y="99.9">NC</text>
<text x="84.1" y="101.5">NC</text>
<text x="112.4" y="101.5">NC</text>
<text x="84.1" y="103.1">NC</text>
<text x="84.1" y="104.7">NC</text>
<text x="84.1" y="106.3">NC</text>
<text x="84.1" y="107.9">NC</text>
<text x="112.4" y="103.1">NC</text>
<text x="112.4" y="104.7">NC</text>
<text x="112.4" y="106.3">NC</text>
<text x="112.4" y="107.9">NC</text>
<text x="84.1" y="109.5">NC</text>
<text x="84.1" y="111.1">NC</text>
<text x="84.1" y="112.7">NC</text>
<text x="112.4" y="109.5">NC</text>
<text x="112.4" y="111.1">NC</text>
<text x="112.4" y="112.7">NC</text>
<text x="208.9" y="112.7">VIN</text>
<text x="216" y="112.7">VOUT</text>
<text x="84.1" y="114.3">NC</text>
<text x="84.1" y="115.9">NC</text>
<text x="84.1" y="117.5">NC</text>
<text x="84.1" y="119.1">NC</text>
<text x="112.4" y="114.3">NC</text>
<text x="112.4" y="115.9">NC</text>
<text x="112.4" y="117.5">NC</text>
<text x="112.4" y="119.1">NC</text>
<text x="208.9" y="115.9">GND</text>
<text x="208.9" y="119.1">SD#</text>
<text x="218.2" y="119.1">BP</text>
<text x="84.1" y="120.7">NC</text>
<text x="84.1" y="122.3">NC</text>
<text x="84.1" y="123.9">NC</text>
<text x="84.1" y="125.5">NC</text>
<text x="112.4" y="120.7">NC</text>
<text x="112.4" y="122.3">NC</text>
<text x="112.4" y="123.9">NC</text>
<text x="112.4" y="125.5">NC</text>
<text x="84.1" y="127.1">NC</text>
<text x="84.1" y="128.7">NC</text>
<text x="84.1" y="130.3">NC</text>
<text x="84.1" y="131.9">NC</text>
<text x="112.4" y="127.1">NC</text>
<text x="112.4" y="128.7">NC</text>
<text x="112.4" y="130.3">NC</text>
<text x="112.4" y="131.9">NC</text>
<text x="79.3" y="160.7">5</text>
<text x="79.3" y="159.1">3</text>
<text x="79.3" y="157.5">1</text>
<text x="83.2" y="157.5">2</text>
<text x="83.2" y="159.1">4</text>
<text x="83.2" y="160.7">6</text>
<text x="79.3" y="167.1">13</text>
<text x="79.3" y="165.5">11</text>
<text x="79.3" y="163.9">9</text>
<text x="79.3" y="162.3">7</text>
<text x="82.4" y="163.9">10</text>
<text x="82.4" y="165.5">12</text>
<text x="82.4" y="167.1">14</text>
<text x="83.2" y="162.3">8</text>
<text x="79.3" y="173.5">21</text>
<text x="79.3" y="171.9">19</text>
<text x="79.3" y="170.3">17</text>
<text x="79.3" y="168.7">15</text>
<text x="82.4" y="168.7">16</text>
<text x="82.4" y="170.3">18</text>
<text x="82.4" y="171.9">20</text>
<text x="82.4" y="173.5">22</text>
<text x="79.3" y="175.1">23</text>
<text x="82.4" y="175.1">24</text>
<text x="82.4" y="176.7">26</text>
</g>
<text font-size="1.4" fill="#00f" x="18.1" y="20.2">+ C28</text>
<g font-size="1.3">
<text x="83.3" y="134">FOX_PZ93903-3146-03</text>
<text x="134.2" y="200.5">THIS SHEET OF ENGINEERING DRAWING IS THE PROPRIETARY PROPERTY OF COMPAL ELECTRONICS, INC. AND CONTAINS CONFIDENTIAL</text>
<text x="134.5" y="202.1">AND TRADE SECRET INFORMATION. THIS SHEET MAY NOT BE TRANSFERED FROM THE CUSTODY OF THE COMPETENT DIVISION OF R&amp;D</text>
<text x="134.5" y="203.7">DEPARTMENT EXCEPT AS AUTHORIZED BY COMPAL ELECTRONICS, INC. NEITHER THIS SHEET NOR THE INFORMATION IT CONTAINS</text>
<text x="134.5" y="205.3">MAY BE USED BY OR DISCLOSED TO ANY THIRD PARTY WITHOUT PRIOR WRITTEN CONSENT OF COMPAL ELECTRONICS, INC.</text>
</g>
<g font-size="1.1">
<text x="29.3" y="1.2">A</text>
<text x="84.7" y="1.2">B</text>
<text x="140" y="1.2">C</text>
<text x="195.4" y="1.2">D</text>
<text x="250.8" y="1.2">E</text>
<text x=".4" y="28.2">1</text>
<text x="278.9" y="28.2">1</text>
<text x=".4" y="79.4">2</text>
<text x="278.9" y="79.4">2</text>
<text x=".4" y="130.6">3</text>
<text x="278.9" y="130.6">3</text>
<text x=".4" y="181.8">4</text>
<text x="278.9" y="181.8">4</text>
<text x="29.3" y="207.6">A</text>
<text x="84.7" y="207.6">B</text>
<text x="140" y="207.6">C</text>
<text x="195.4" y="207.6">D</text>
<text x="250.8" y="207.6">E</text>
</g>
<text font-size="1.1" fill="#000080" x="83.3" y="13.8">U22D</text>
</svg>
